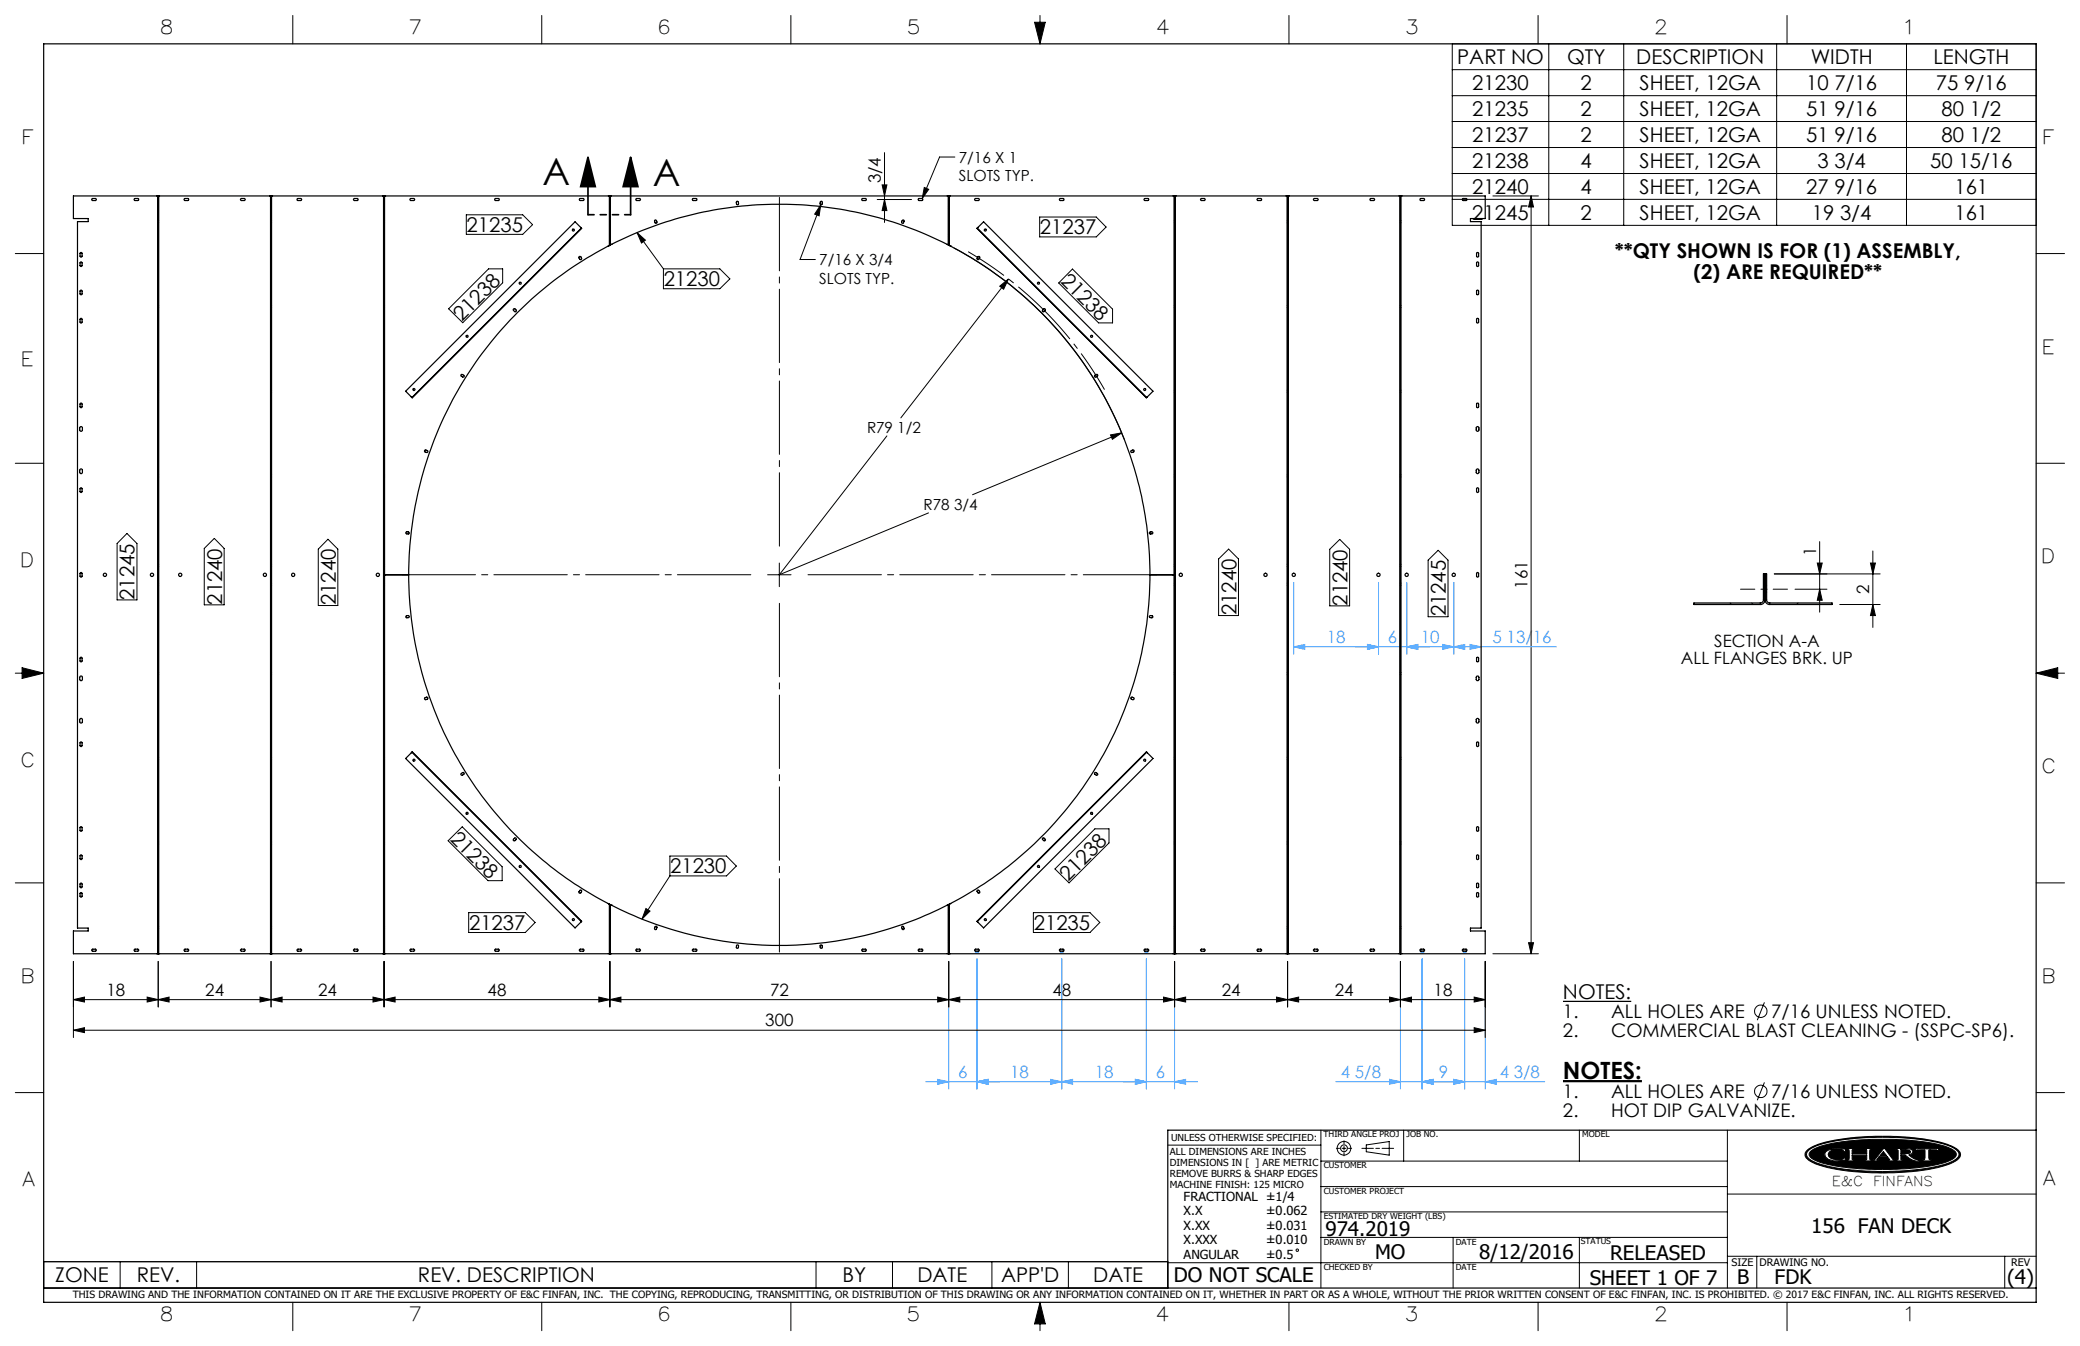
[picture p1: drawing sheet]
<svg xmlns="http://www.w3.org/2000/svg" width="432mm" height="279mm" viewBox="0 0 432 279" stroke-linecap="round" stroke-linejoin="round" font-family="sans-serif">
<g fill="none" stroke="#000" stroke-width=".21">
<path d="M60.8 3.2v5.9M112.5 3.2v5.9M164.2 3.2v5.9M214.8 4.6h2.2l-1.1 4.5zM215.9 3.2v5.9M267.6 3.2v5.9M301.5 9.1h121.2v37.7h-121.2zM301.5 14.5h121.2M301.5 19.9h121.2M319.3 3.2v5.9M321.5 9.1v37.7M337.1 9.1v37.7"/>
<path d="M368.8 9.1v37.7M371 3.2v5.9M395.8 9.1v37.7M183.1 38.4h1l-.5 2.3zM183.6 31.7v14.5M191.9 38.9l.9 .4-1.3 1.9zM198.2 32.6h-3.1l-3.6 8.6M301.5 25.2h121.2M301.5 30.6h121.2M301.5 36h121.2M3.2 52.6h5.9M96.8 44.6h11.7l2.1 2-2.1 2h-11.7z"/>
<path d="M101.4 55.8h3v2.9l-8.3 8.3-3-2.9zM132.3 48.3l5.4 7.5M132.3 48.3l1.7 1.5-.8 .6zM137.7 55.8h11.7l2.1 2.1-2.1 2h-11.7zM170.4 42.5l-4.3 11.4h3.2M170.4 42.5l-.4 2.3-.9-.3zM182.1 41.4h7.1M183.6 41.4l.5 2.3h-1zM198 51.5a77 77 0 0 1 35.4 39.8M207.5 59.4l1.8-1.5-.9 2.1zM209.3 57.9l-22.3 28.8M215.8 45h11.8l2 2.1-2 2.1h-11.8z"/>
<path d="M222.6 55.8l8.4 8.4v2.8h-2.9l-8.3-8.3zM301.5 41.4h121.2M309.9 40.7h9.5M317.9 40.7l.4 2.3h-1zM317.9 40.7v157.3M422.7 52.6h5.9M3.2 96.2h5.9M184.1 90.5l-22.3 28.8 31-12.8M230.5 90.3l2.4-.4-2 1.3zM232.9 89.9l-31 12.8M422.7 96.2h5.9M26.4 110.7l2 2.1v11.7h-4.1v-11.7z"/>
<path d="M44.5 111.8l2 2v11.8h-4.1v-11.8zM68.1 111.9l2 2.1v11.7h-4v-11.7zM159.3 119.3h4.9M161.8 116.9v4.9M253 116l2.1-2 2 2v11.8h-4.1zM276 114l2.1-2 2.1 2v11.8h-4.2zM296.5 116.3l2.1-2.1 2 2.1v11.7h-4.1zM368.3 119.1h22M377.3 116.9h1l-.5 2.2zM377.8 112.4v14.7M388.3 116.9h1l-.5 2.2zM388.8 114.4v15.8"/>
<path d="M3.2 139.7h5.9M4.6 138.6l4.5 1.1-4.5 1.1zM372.6 122.3h6.7M377.8 122.3l.5 2.3h-1zM381.9 125.5h8.4M388.8 125.5l.5 2.3h-1zM422.7 139.7h5.9M422.7 139.7l4.5-1.1v2.2zM93 174.5l3-2.9 8.2 8.3v2.9h-2.9zM139.1 177.7h11.7l2.1 2.1-2.1 2h-11.7zM227.3 172h2.9v3l-8.3 8.3-2.9-2.9zM3.2 183.3h5.9"/>
<path d="M15.2 199.6v15.8M32.8 199.6v9.4M56.3 199.6v9.4M79.7 199.6v9.4M97.3 189.4h11.7l2.1 2.1-2.1 2.1h-11.7zM126.6 199.6v9.4M134.1 188.6l.8 .5-1.6 1.7zM139.1 181.8l-5.8 9M197 199.6v9.4M214.5 189.4h11.8l2 2.1-2 2.1h-11.8zM243.8 199.6v9.4M267.3 199.6v9.4"/>
<path d="M290.7 199.6v9.4M308.3 199.6v15.8M309.9 198h9.5M317.3 195.7h1l-.4 2.3zM422.7 183.3h5.9M15.2 207.5l2.3-.5v1zM15.2 207.5h293.1M15.2 213.9l2.3-.6v1zM15.2 213.9h293.1M30.6 207l2.2 .5-2.2 .5zM32.8 207.5l2.3-.5v1zM54 207l2.3 .5-2.3 .5z"/>
<path d="M56.3 207.5l2.3-.5v1zM77.4 207l2.3 .5-2.3 .5zM79.7 207.5l2.3-.5v1zM124.3 207l2.3 .5-2.3 .5zM126.6 207.5l2.3-.5v1zM194.7 207l2.3 .5-2.3 .5zM197 207.5l2.2-.5v1zM241.5 207l2.3 .5-2.3 .5zM243.8 207.5l2.3-.5v1zM265 207l2.3 .5-2.3 .5zM267.3 207.5l2.3-.5v1zM288.5 207l2.2 .5-2.2 .5z"/>
<path d="M290.7 207.5l2.3-.5v1zM306 207l2.3 .5-2.3 .5zM306 213.3l2.3 .6-2.3 .4zM366.3 208.1l-1.5 3.7M3.2 226.8h5.9M242.4 237.7h31.8M274.2 234.6v32.8M277.4 238.4h.7M278.6 238.4h.8M279 236.8v.7M279 238v.8M279 239.3v.6"/>
<path d="M279.9 238.4h.7M282.7 238.4h2.4M283.6 237.7l4.8-.7v2.8l-4.8-.7zM285.6 238.4h.8M286.9 238.4h2.4M291.4 234.6v6.4M327.9 234.6v6.4M358.6 234.6v32.8M366.3 224.7l-1.5 3.7M375.3 238.7a16.2 16.2 0 0 1 7.4-2.3 55.4 55.4 0 0 1 21.3 1.1l1.4 .6a1.73 1.73 0 0 1 1.5 2 7.1 7.1 0 0 1-4.3 2.2 56 56 0 0 1-24.6-.3 5 5 0 0 1-3.2-2l-.1-.1a1.17 1.17 0 0 1 .6-1.2zM375.4 238.9a12.8 12.8 0 0 1 6.4-2.2 59.4 59.4 0 0 1 21.7 .8 4.5 4.5 0 0 1 3.1 1.9 1.7 1.7 0 0 1-1.3 1.7 34.9 34.9 0 0 1-12.8 2l-2.2 .1a39.2 39.2 0 0 1-13.6-2l-.7-.3a1.2 1.2 0 0 1-.6-2zM375.8 239a15.4 15.4 0 0 1 7.6-2.1l3.6-.3 3.3-.1a44.5 44.5 0 0 1 14.2 1.7l.8 .4a1.03 1.03 0 0 1 .8 1 1.03 1.03 0 0 1-.8 1 25.5 25.5 0 0 1-9.5 2l-7.7 .1a33.6 33.6 0 0 1-11.3-1.9l-.8-.5a.79 .79 0 0 1-.2-1.3z"/>
<path d="M379 239.1a5 5 0 0 1 3.5-.6h.7v.2l-.2 .4-.6-.4a3.1 3.1 0 0 0-2.7 .4l-.2 .5 .2 .5a3.1 3.1 0 0 0 2.8 .5l.4-.3h.3l-.2 .5-.7 .1a3.6 3.6 0 0 1-3.3-.8l-.2-.6zM383.5 238.4h1.6v.2l-.6 .1v.8h3v-.8l-.5-.1v-.2h1.5v.2l-.3 .1-.1 .4 .1 1.5v.1l.3 .1v.2h-1.5v-.2h.4l.1-.2v-.8h-3v.8l.6 .2v.2h-1.6v-.2l.3-.1 .1-.1v-1.5v-.4l-.4-.1zM391 239l.6 .9h-1.3zM391 238.4h.3l1.7 2.3 .5 .1v.2h-1.6v-.2l.4-.1-.5-.6h-1.7l-.5 .7h.6v.2h-1.5v-.2l.5-.1zM393.6 238.4h2.3l.9 .2 .3 .4-.2 .5-.7 .2 1.2 .9 1.1 .2v.2a4.2 4.2 0 0 1-2.9-1.1l-1-.1v.9l.6 .1v.2h-1.6v-.2h.3l.2-.2v-1.8l-.5-.2zM394.6 238.6l1.8 .2 .2 .3-.2 .3-1.8 .1zM397.9 238.3l1 .2 3.7-.1-.3 .5h-.2l-.1-.2h-1.6l.1 1.9 .6 .2v.2h-2.2v-.2l.7-.2v-1.8l-1.6-.1-.2 .2h-.3zM402.1 238.9h.1M422.7 226.8h5.9M274.2 256.9h84.4M274.2 251.6h84.4M274.2 246.3h84.4"/>
<path d="M274.2 241h84.4M301.7 256.9v10.5M327.9 256.9v10.5M358.6 247.9h64.1M9.1 261.9h233.3v5.5h-233.3zM24.9 261.9v5.5M40.8 261.9v5.5M60.8 270.3v5.9M112.5 270.3v5.9M164.2 270.3v5.9M169.4 261.9v5.5M185.3 261.9v5.5"/>
<path d="M205.9 261.9v5.5M215.9 270.3v5.9M215.9 270.3l1.1 4.5h-2.2zM221.8 261.9v5.5M242.4 262.1h116.2M267.6 270.3v5.9M319.3 270.3v5.9M358.6 260.8h64.1M364.7 260.8v6.6M371 270.3v5.9M416.2 260.8v6.6"/>
<circle cx="365.5" cy="209.9" r="1.29"/>
<circle cx="279" cy="238.4" r=".71"/>
<circle cx="279" cy="238.4" r="1.41"/>
<circle cx="365.5" cy="226.6" r="1.29"/>
<circle cx="269.3" cy="259.5" r=".25"/>
</g>
<path d="M9.1 9.1h413.6v261.2h-413.6zM422.7 234.6h-180.3v32.8M9.1 267.4h413.6" fill="none" stroke="#000" stroke-width=".25"/>
<g fill="#000">
<path d="M383.5 238.4v.2h.3l.1 .2v1.8l-.1 .1-.3 .1v.2h1.6v-.2l-.6-.2v-.8h3v.9l-.5 .1v.2h1.5v-.2l-.3-.1-.1-.2v-1.6l.1-.3h.3v-.2h-1.5v.2l.5 .1v.8h-3v-.8l.6-.1v-.2zM391 238.4l-1.8 2.3-.5 .1v.2h1.5v-.2h-.6l.5-.7h1.7l.5 .6-.4 .1v.2h1.6v-.2l-.5-.1-1.7-2.3zM393.6 238.4v.2l.5 .2v1.8l-.2 .2h-.3v.2h1.6v-.2l-.6-.1v-.9l1.1 .1a3.2 3.2 0 0 0 2.8 1.1v-.2a3.4 3.4 0 0 1-2.3-1.1 .68 .68 0 0 0 .8-.2 .68 .68 0 0 0 0-.8l-.7-.3zM397.9 238.3l-.4 .6h.3l.2-.2 1.6 .1v1.8l-.2 .2h-.5v.2h2.2v-.2h-.5l-.2-.3v-1.7l1.6-.1 .1 .2h.2l.3-.5-4 .1zM375.8 239a14 14 0 0 1 6.9-2l6.1-.5h5l4.8 .4a16.3 16.3 0 0 1 7.2 2 .96 .96 0 0 1-.4 1.7 24.9 24.9 0 0 1-10.1 2l-6.5 .1-3.8-.2a21.2 21.2 0 0 1-8.8-2l-.4-.3-.2-.5zM379.1 239a1.04 1.04 0 0 0 .7 1.7 7 7 0 0 0 3.2 .1l.2-.5h-.3l-.5 .4a2.56 2.56 0 0 1-2.8-.8 1.28 1.28 0 0 1 1.4-1.3h.2a1.49 1.49 0 0 1 1.4 .2l.4 .3 .2-.6h-.6a4.7 4.7 0 0 0-3.5 .5zM375.3 238.7a19 19 0 0 1 8.8-2.5l4.1-.3h4.8a33.1 33.1 0 0 1 12.7 2.3l.2 .1a1.36 1.36 0 0 1 .9 2 9.1 9.1 0 0 1-5.1 2.2l-.4 .1a58.1 58.1 0 0 1-23.1-.6 5.6 5.6 0 0 1-3.4-1.9v-.8zM375.3 238.9a1.14 1.14 0 0 0 .6 1.9 24.5 24.5 0 0 0 9.8 2.2l4.1 .2 3.7-.1a33.7 33.7 0 0 0 11.9-2.1l.4-.2a1.19 1.19 0 0 0 .9-1.2 1.19 1.19 0 0 0-.9-1.1 21.6 21.6 0 0 0-8.8-2.1l-5.1-.3-4.7 .1a30.2 30.2 0 0 0-11.1 2.1z" fill-rule="evenodd"/>
<path d="M215.9 270.3l-1.1 4.5h2.2zM214.8 4.6h2.2l-1.1 4.5zM4.6 138.6l4.5 1.1-4.5 1.1zM422.7 139.7l4.5-1.1v2.2zM391 239l-.7 .9h1.3zM394.6 238.6v.9l1.7-.1a.38 .38 0 0 0 .3-.4 .38 .38 0 0 0-.5-.3z" fill-rule="evenodd"/>
</g>
<path d="M324.5 224.4h16.4" fill="none" stroke="#000" stroke-width=".46"/>
<path d="M324.5 207.9h14.1" fill="none" stroke="#000" stroke-width=".26"/>
<path d="M122.1 32.6l1.5 6.1h-3.1zM122.1 32.6v12M130.9 32.6l1.5 6.1h-3zM130.9 32.6v12" fill="none" stroke="#000" stroke-width=".35"/>
<path d="M229.3 80.9a77.7 77.7 0 0 0-28.3-28.7" fill="none" stroke="#000" stroke-width=".21" stroke-dasharray="15.2 1.3 1.3 1.3" stroke-dashoffset="6.3" stroke-linecap="butt"/>
<g fill="none" stroke="#53a9ff" stroke-width=".21">
<path d="M268.6 134.3l2.3-.5v1zM268.6 134.3h54.5M268.6 120.9v14.9M283.9 133.8l2.3 .5-2.3 .5zM286.2 120.9v14.9M292 120.9v14.9M292 134.3l2.3-.5v1zM299.5 133.8l2.3 .5-2.3 .5zM301.8 134.3l2.3-.5v1zM301.8 120.9v14.9M305.2 133.8l2.3 .5-2.3 .5zM197 199.6v26.5"/>
<path d="M202.3 197.4h1M202.5 197.1l.7 .7M202.8 197v.9M202.8 199v27.1M203.2 197.1l-.7 .7M219.9 197.4h1M220.1 197.1l.7 .7M220.4 197v.9M220.4 199v27.1M220.8 197.1l-.7 .7M237.5 197.4h1M237.6 197.1l.7 .7"/>
<path d="M238 197v.9M238 199v27.1M238.3 197.1l-.7 .7M243.8 199.6v26.5M290.7 199.6v26.5M294.7 197.4h1.1M294.9 197.1l.7 .7M295.2 197v.9M295.2 199v27.1M295.6 197.1l-.7 .7M303.6 197.4h1M303.7 197.1l.7 .7"/>
<path d="M304.1 197v.9M304.1 199v27.1M304.4 197.1l-.7 .7M308.3 199.6v26.5M192.2 224.5h56.4M194.7 224l2.3 .5-2.3 .6zM202.8 224.5l2.3-.5v1.1zM218.1 224l2.3 .5-2.3 .6zM220.4 224.5l2.3-.5v1.1zM235.7 224l2.3 .5-2.3 .6zM243.8 224.5l2.3-.5v1.1zM277.3 224.5h43.4"/>
<path d="M288.5 224l2.2 .5-2.2 .6zM295.2 224.5l2.3-.5v1.1zM301.8 224l2.3 .5-2.3 .6zM308.3 224.5l2.3-.5v1.1z"/>
</g>
<path d="M361.3 122.3h9.8" fill="none" stroke="#000" stroke-width=".21" stroke-dasharray="15.2 1.3 1.3 1.3" stroke-dashoffset="12.3"/>
<path d="M156.9 119.3h-74.5M161.8 114.4v-74.5M166.7 119.3h74.5M161.8 124.2v74.5" fill="none" stroke="#000" stroke-width=".21" stroke-dasharray="15.2 1.3 1.3 1.3" stroke-dashoffset="-1.1"/>
<path d="M130.9 44.6h-8.8" fill="none" stroke="#000" stroke-width=".35" stroke-dasharray="6.3 1.3 1.3 1.3 1.3 1.3" stroke-dashoffset="5.1"/>
<g fill="#000">
<path d="M207.5 59.4l1.8-1.5-.9 2.1z"/>
<path d="M130.9 32.6l1.5 6.1h-3zM122.1 32.6l1.5 6.1h-3.1z"/>
<path d="M132.3 48.3l1.7 1.5-.8 .6zM134.1 188.6l.8 .5-1.6 1.7z"/>
</g>
<g fill="#53a9ff">
<path d="M301.8 224l2.3 .5-2.3 .6zM295.2 224.5l2.3-.5v1.1zM295.2 224.5l2.3-.5v1.1zM288.5 224l2.2 .5-2.2 .6zM202.8 224.5l2.3-.5v1.1zM194.7 224l2.3 .5-2.3 .6zM235.7 224l2.3 .5-2.3 .6zM220.4 224.5l2.3-.5v1.1zM218.1 224l2.3 .5-2.3 .6zM202.8 224.5l2.3-.5v1.1z"/>
<path d="M301.8 224l2.3 .5-2.3 .6zM308.3 224.5l2.3-.5v1.1zM235.7 224l2.3 .5-2.3 .6zM243.8 224.5l2.3-.5v1.1z"/>
</g>
<g fill="#000">
<path d="M183.6 41.4l.5 2.3h-1zM183.1 38.4h1l-.5 2.3z"/>
<path d="M230.5 90.3l.4 .9 2-1.3zM191.9 38.9l-.4 2.3 1.3-1.9zM170.4 42.5l-1.3 2 .9 .3z"/>
<path d="M388.3 116.9h1l-.5 2.2zM388.8 125.5l.5 2.3h-1z"/>
<path d="M317.3 195.7h1l-.4 2.3zM317.9 40.7l.4 2.3h-1zM377.8 122.3l.5 2.3h-1zM377.3 116.9h1l-.5 2.2z"/>
<path d="M30.6 207l2.2 .5-2.2 .5zM15.2 207.5l2.3-.5v1z"/>
<path d="M54 207l2.3 .5-2.3 .5zM32.8 207.5l2.3-.5v1z"/>
<path d="M79.7 207.5l2.3-.5v1zM124.3 207l2.3 .5-2.3 .5zM56.3 207.5l2.3-.5v1zM77.4 207l2.3 .5-2.3 .5zM126.6 207.5l2.3-.5v1zM194.7 207l2.3 .5-2.3 .5z"/>
<path d="M197 207.5l2.2-.5v1zM241.5 207l2.3 .5-2.3 .5zM290.7 207.5l2.3-.5v1zM306 207l2.3 .5-2.3 .5zM15.2 213.9l2.3-.6v1zM306 213.3l2.3 .6-2.3 .4z"/>
<path d="M265 207l2.3 .5-2.3 .5zM243.8 207.5l2.3-.5v1zM288.5 207l2.2 .5-2.2 .5zM267.3 207.5l2.3-.5v1z"/>
</g>
<g fill="#53a9ff">
<path d="M299.5 133.8l2.3 .5-2.3 .5zM292 134.3l2.3-.5v1z"/>
<path d="M301.8 134.3l2.3-.5v1zM305.2 133.8l2.3 .5-2.3 .5zM268.6 134.3l2.3-.5v1zM283.9 133.8l2.3 .5-2.3 .5z"/>
<path d="M292 134.3l2.3-.5v1zM283.9 133.8l2.3 .5-2.3 .5z"/>
</g>
<g fill="none" stroke="#000" stroke-width=".25">
<path d="M16.7 54.4l.3 .1-.1 .8-.3-.1zM16.7 52.4l.3 .2v.6l-.1 .2-.3-.2zM19.1 41.3l.8-.1 .1 .3-.1 .1h-.7l-.2-.2zM27.8 41.3l.2-.1h.6l.2 .3-.8 .1zM32.7 40.7h-17.5v4.7h3.1v.6h-2.2v146.7h2.2v.6h-3.1v4.7h17.5M32.7 40.7h.2M32.7 40.7v157.3M32.8 40.7v157.3M32.9 40.7h23.3M32.9 40.7v157.3M38.3 41.2h.7l.2 .2-.2 .2h-.7l-.1-.1zM50 41.3l.7-.1 .2 .3-.2 .1h-.6l-.2-.1z"/>
<path d="M56.2 40.7h.2M56.2 40.7v157.3M56.3 40.7v157.3M56.4 40.7h23.2M56.4 40.7v157.3M61.7 41.3l.8-.1 .1 .3-.1 .1h-.7l-.1-.1zM73.4 41.3l.8-.1 .2 .2-.2 .2h-.7zM79.6 40.7h.2M79.6 40.7v157.3M79.7 40.7v157.3M79.8 40.7h46.7M79.8 40.7v157.3"/>
<path d="M85.2 41.3l.7-.1 .2 .3-.2 .1h-.6l-.2-.1zM102.7 41.3l.8-.1 .1 .3-.8 .1-.1-.1zM120.2 53.3h.4l.2 .3-.2 .3-.4-.3zM120.3 41.3l.1-.1h.7l.1 .3-.1 .1h-.7zM120.7 47.3l-1.3-1.3-35.2 35.2 1.3 1.3M120.7 47.3l-35.2 35.2M126.3 51a77 77 0 0 0-41.5 68.3M126.5 50.9l-.2 .1M126.5 40.7h.2M126.5 40.7v10.2M126.5 50.9h.1M126.6 50.9l-.3 .1"/>
<path d="M126.6 40.7v10.2M126.6 50.8h.1M126.7 40.7h70.1M126.7 50.8a77.1 77.1 0 0 1 70.1 0M126.7 40.7v10.1M132 41.3l.8-.1 .2 .3-.2 .1h-.6l-.2-.2zM136 45.7l.3 .1 .1 .4-.2 .2-.2-.1-.1-.4zM143.8 41.3l.7-.1 .2 .3-.8 .1zM152.9 41.8l.4 .1v.5l-.1 .1-.3-.1zM170.4 41.8l.3 .1v.5l-.2 .1-.2-.1zM178.9 41.3l.8-.1 .1 .3-.8 .1-.1-.1zM187.3 45.8l.2-.2 .2 .2-.2 .6-.3-.2z"/>
<path d="M190.7 41.3l.7-.1 .2 .2-.2 .2h-.7zM196.8 40.7h.3M196.8 40.7v10.1M196.8 50.8h.2M197 50.9l.3 .1M197 40.7v10.2M197 50.9h.1M197.1 50.9l.2 .1M197.1 40.7h46.6M197.1 40.7v10.2M197.3 51a77 77 0 0 1 41.4 68.3M202.3 41.3l.2-.1h.6l.2 .3-.2 .1h-.6z"/>
<path d="M202.9 47.3l1.3-1.3 35.2 35.2-1.3 1.3M202.9 47.3l35.2 35.2M203 53.3l.3-.1 .1 .2-.3 .5-.3-.2zM220 41.3l.7-.1 .2 .3-.8 .1zM237.6 41.3l.7-.1 .2 .3-.2 .1h-.6l-.2-.1zM243.7 40.7h.2M243.7 40.7v157.3M243.8 40.7v157.3M243.9 40.7h23.3M243.9 40.7v157.3M249.3 41.3l.7-.1 .2 .3-.2 .1h-.6l-.2-.2zM261 41.3l.8-.1 .1 .3-.8 .1z"/>
<path d="M267.2 40.7h.2M267.2 40.7v157.3M267.3 40.7v157.3M267.4 40.7h23.3M267.4 40.7v157.3M272.7 41.3l.8-.1 .1 .3-.1 .1h-.7l-.1-.1zM284.4 41.3l.8-.1 .2 .3-.2 .1h-.6l-.2-.2zM290.7 40.7h.1M290.7 40.7v157.3M290.8 40.7h17.5v4.7h-3v.6h2.2v146.7h-2.2v.6h3v4.7h-17.5M290.8 40.7v157.3M294.8 41.3l.8-.1 .1 .3-.8 .1-.1-.1z"/>
<path d="M303.6 41.3l.8-.1 .2 .2-.2 .2h-.7zM306.5 54.5l.2-.1 .3 .1-.2 .8-.3-.1zM306.6 52.4l.4 .2v.6l-.2 .2-.3-.2zM16.7 66.2l.2-.1 .1 .2v.6l-.1 .2-.3-.2zM16.7 60.3l.2-.1 .1 .2v.6l-.2 .2-.2-.2zM95.7 77.8l.6 .1v.3l-.2 .1-.3-.2zM106.6 64.1h.3l.3 .5-.3 .1-.4-.4zM216.4 64.3l.4-.2 .2 .1-.4 .5-.2-.1zM227.3 77.9l.5-.2 .1 .3-.6 .3-.1-.2zM306.6 60.3l.2-.1 .2 .2v.6l-.3 .2-.2-.2zM306.6 66.1h.2l.2 .2v.6l-.2 .2-.3-.2zM16.7 97.4l.2-.1 .2 .2v.6l-.2 .2-.3-.1z"/>
<path d="M16.7 88.6l.2-.1 .2 .3v.5l-.2 .2-.4-.2zM16.7 83.7l.3 .1v.7l-.1 .1-.3-.1zM88.2 93.5h.5l.1 .3-.1 .1-.4-.1zM234.8 93.6l.5-.2 .1 .3-.5 .2-.2-.1zM306.6 88.6l.2-.1 .2 .2v.6l-.2 .2-.3-.2zM306.6 97.4l.2-.1 .2 .3v.6l-.2 .1-.3-.2zM306.6 83.7l.4 .1v.7l-.2 .1-.3-.1zM16.7 118.9l.3 .1v.7l-.1 .1-.3-.1zM16.7 101.3l.2-.1 .1 .2v.7l-.1 .1-.3-.1zM79.7 119.3h.1M79.8 119.3h.2M80 119.3h4.8"/>
<path d="M84.3 110.5h.6v.3h-.5zM84.8 119.3a77 77 0 0 0 41.5 68.3M238.7 110.5l.4-.1 .2 .3-.6 .1-.1-.1zM238.7 119.3a77 77 0 0 1-41.4 68.3M238.7 119.3h4.8M243.5 119.3h.2M243.7 119.3h.1M306.6 118.9l.4 .1v.7l-.2 .1-.3-.1zM306.7 101.2l.3 .2v.7l-.2 .1-.3-.1v-.7zM366.4 119.1v5.4M16.7 136.5l.2-.1 .1 .2v.6l-.2 .2-.2-.2zM84.3 127.8h.5l.2 .2-.2 .2h-.4l-.2-.1z"/>
<path d="M238.6 127.9l.5-.1 .2 .3-.6 .1zM306.5 136.6l.2-.2 .3 .2v.6l-.3 .2-.2-.2zM351.6 125.2h13.8a.66 .66 0 0 0 .7-.7v-5.4h.6v5.4a.66 .66 0 0 0 .7 .7h12.9v.3h-12.9a1.02 1.02 0 0 1-1-1 .96 .96 0 0 1-1 1h-13.8zM16.7 154.1l.1-.1 .2 .2v.6l-.1 .2-.3-.2zM16.7 149.2l.2-.1 .2 .2v.6l-.1 .2-.4-.2zM16.7 140.4l.3-.1 .1 .2-.1 .8-.4-.2zM85.5 156.1l-1.3 1.3 35.2 35.2 1.3-1.3M85.5 156.1l35.2 35.2M88.2 144.9l.5-.2 .1 .3-.5 .2-.2-.1zM234.8 144.7l.6 .2v.2l-.1 .1-.4-.1-.2-.1zM238.1 156.1l1.3 1.3-35.2 35.2-1.3-1.3M238.1 156.1l-35.2 35.2"/>
<path d="M306.5 149.3l.2-.2 .3 .2v.5l-.2 .3-.3-.2zM306.6 154.1l.1-.1 .3 .2v.6l-.2 .2-.3-.2zM306.6 140.4l.4 .1v.5l-.2 .3h-.2l-.1-.2zM16.7 177.6l.2-.2 .1 .2v.7l-.1 .1-.3-.1zM16.7 171.7l.2-.1 .1 .1v.7l-.2 .2-.2-.2zM95.7 160.6l.4-.3 .3 .2-.4 .4-.3-.1zM106.6 174.2l.3-.3 .3 .1v.2l-.4 .4-.3-.2zM216.4 174h.3l.3 .4-.3 .2-.3-.4zM227.2 160.4h.3l.4 .4-.3 .1-.4-.2zM306.5 171.7l.2-.1 .3 .1v.7l-.3 .2-.2-.2zM306.6 177.6l.2-.2 .2 .2v.7l-.2 .1-.3-.1zM16.7 183.4l.2-.1 .1 .2v.6l-.1 .2-.3-.2z"/>
<path d="M16.7 185.3l.3 .1v.7l-.1 .1-.3-.1zM19.1 197.1l.8-.1 .1 .3-.1 .1h-.7l-.2-.2zM27.9 197.1l.7-.1 .2 .3-.8 .1-.2-.1zM32.7 198h.2M32.9 198h23.3M38.3 197h.7l.2 .2-.2 .2h-.7l-.1-.1zM50 197.1l.7-.1 .2 .3-.2 .1h-.6l-.2-.1zM56.2 198h.2M56.4 198h23.2M61.7 197.1l.8-.1 .1 .3-.1 .1h-.7l-.1-.1zM73.4 197.1l.8-.1 .2 .2-.2 .2h-.7zM79.6 198h.2"/>
<path d="M79.8 198h46.7M85.1 197.2l.2-.2h.6l.2 .3-.2 .1h-.6zM102.7 197.1l.8-.1 .1 .3-.8 .1-.1-.1zM120.3 197.2l.1-.2h.7l.1 .3-.1 .1h-.7zM120.4 184.7h.2l.2 .3-.3 .4h-.2l-.1-.2zM126.3 187.6l.2 .1M126.3 187.6l.3 .1v10.3M126.5 198h.2M126.5 187.7l.2 .1M126.5 187.7v10.3M126.7 198h70.1M126.7 187.8a76.8 76.8 0 0 0 70.1 0"/>
<path d="M126.7 187.8v10.2M132.1 197.1l.7-.1 .2 .3-.2 .1h-.6l-.2-.2zM136 192.4l.2-.1 .2 .1-.2 .6-.3-.2zM143.7 197.2l.2-.2h.6l.2 .3-.8 .1zM152.9 196.2l.4 .1v.4l-.2 .1h-.2zM170.3 196.3l.3-.1v.6l-.3-.1zM178.9 197.1l.8-.1 .1 .3-.8 .1zM187.2 192.3l.4 .1 .1 .4-.1 .2-.3-.1zM190.6 197.1l.8-.1 .2 .2-.2 .2h-.7zM196.8 198h.3M196.8 187.8v10.2M197.1 198h46.6"/>
<path d="M197.1 187.7l-.3 .1M197.1 187.7v10.3M197.3 187.6l-.2 .1M197.3 187.6l-.3 .1v10.3M202.3 197.2l.2-.2h.6l.2 .3-.2 .1h-.6zM202.8 184.9l.4-.1 .2 .4-.1 .2h-.2zM220 197.1l.7-.1 .2 .3-.8 .1zM237.6 197.1l.7-.1 .2 .3-.2 .1h-.6l-.2-.1zM243.7 198h.2M243.9 198h23.3M249.3 197.1l.7-.1 .2 .3-.2 .1h-.6l-.2-.2zM261 197.1l.8-.1 .1 .3-.8 .1z"/>
<path d="M267.2 198h.2M267.4 198h23.3M272.8 197.1l.7-.1 .1 .3-.1 .1h-.7l-.1-.1zM284.5 197.1l.7-.1 .2 .3-.2 .1h-.6l-.2-.2zM290.7 198h.1M294.8 197.1l.8-.1 .1 .3-.8 .1zM303.6 197.1l.8-.1 .2 .2-.2 .2h-.7zM306.6 183.4l.2-.1 .2 .2v.6l-.2 .2-.3-.2zM306.6 185.3h.2l.2 .1v.7l-.2 .1-.3-.1z"/>
<circle cx="108" cy="58.8" r=".21"/>
<circle cx="119" cy="47.7" r=".21"/>
<circle cx="204.5" cy="47.7" r=".21"/>
<circle cx="215.6" cy="58.8" r=".21"/>
<circle cx="97" cy="69.8" r=".21"/>
<circle cx="226.6" cy="69.8" r=".21"/>
<circle cx="85.9" cy="80.9" r=".22"/>
<circle cx="237.6" cy="80.9" r=".22"/>
<circle cx="21.8" cy="119.3" r=".33"/>
<circle cx="31.5" cy="119.3" r=".33"/>
<circle cx="37.4" cy="119.3" r=".33"/>
<circle cx="55" cy="119.3" r=".33"/>
<circle cx="60.9" cy="119.3" r=".33"/>
<circle cx="78.4" cy="119.3" r=".33"/>
<circle cx="245.1" cy="119.3" r=".33"/>
<circle cx="262.7" cy="119.3" r=".34"/>
<circle cx="268.6" cy="119.3" r=".33"/>
<circle cx="286.2" cy="119.3" r=".33"/>
<circle cx="292" cy="119.3" r=".33"/>
<circle cx="301.8" cy="119.3" r=".33"/>
<circle cx="85.9" cy="157.8" r=".21"/>
<circle cx="237.6" cy="157.8" r=".22"/>
<circle cx="97" cy="168.8" r=".21"/>
<circle cx="108" cy="179.9" r=".22"/>
<circle cx="215.6" cy="179.9" r=".22"/>
<circle cx="226.6" cy="168.8" r=".21"/>
<circle cx="119" cy="190.9" r=".22"/>
<circle cx="204.5" cy="190.9" r=".22"/>
</g>
<g fill="none" stroke="#000" stroke-width=".21" stroke-dasharray="1.3 .6">
<path d="M32.7 46.2h.1M32.8 45.8h-.1M32.8 46.2h.2M33 45.8h-.2M56.2 46.2h.1M56.3 46.2h.1M56.3 45.8h-.1M56.4 45.8h-.1M79.6 46.2h.1M79.7 45.8h-.1M79.7 46.2h.1M79.8 45.8h-.1"/>
<path d="M126.3 51h.1M126.5 43.3h.1M126.5 49.2h.1M126.6 50.8l.3-.1M126.6 42.9h-.1M126.6 48.8h-.1M126.6 49.2h.1M126.6 43.3h.1M126.7 48.8h-.1M126.7 42.9h-.1M126.9 50.7h.1M196.7 50.7l.3 .1"/>
<path d="M196.7 50.7h.1M196.9 49.2h.1M196.9 43.3h.1M197 43.3h.1M197 49.2h.1M197 48.8h-.1M197 42.9h-.1M197.1 42.9h-.1M197.1 48.8h-.1M197.3 51h.1M243.8 46.2h.1M243.9 46.2h.1"/>
<path d="M243.9 45.8h-.1M244 45.8h-.1M267.2 46.2h.1M267.3 46.2h.1M267.3 45.8h-.1M267.4 45.8h-.1M290.7 46.2h.1M290.8 46.2h.1M290.8 45.8h-.1M290.9 45.8h-.1M32.7 63.8h.1M32.8 63.4h-.1"/>
<path d="M32.8 63.8h.2M33 63.4h-.2M56.2 63.8h.1M56.3 63.8h.1M56.3 63.4h-.1M56.4 63.4h-.1M79.6 63.8h.1M79.7 63.4h-.1M79.7 63.8h.1M79.8 63.4h-.1M243.8 63.8h.1M243.9 63.8h.1"/>
<path d="M243.9 63.4h-.1M244 63.4h-.1M267.2 63.8h.1M267.3 63.8h.1M267.3 63.4h-.1M267.4 63.4h-.1M290.7 63.8h.1M290.8 63.8h.1M290.8 63.4h-.1M290.9 63.4h-.1M32.7 99h.1M32.7 81.4h.1"/>
<path d="M32.8 98.6h-.1M32.8 81h-.1M32.8 99h.2M32.8 81.4h.2M33 98.6h-.2M33 81h-.2M56.2 81.4h.1M56.2 99h.1M56.3 99h.1M56.3 81.4h.1M56.3 81h-.1M56.3 98.6h-.1"/>
<path d="M56.4 98.6h-.1M56.4 81h-.1M79.6 99h.1M79.6 81.4h.1M79.7 98.6h-.1M79.7 81h-.1M79.7 81.4h.1M79.7 99h.1M79.8 81h-.1M79.8 98.6h-.1M243.8 99h.1M243.8 81.4h.1"/>
<path d="M243.9 81.4h.1M243.9 99h.1M243.9 98.6h-.1M243.9 81h-.1M244 81h-.1M244 98.6h-.1M267.2 81.4h.1M267.2 99h.1M267.3 99h.1M267.3 81.4h.1M267.3 81h-.1M267.3 98.6h-.1"/>
<path d="M267.4 98.6h-.1M267.4 81h-.1M290.7 81.4h.1M290.7 99h.1M290.8 99h.1M290.8 81.4h.1M290.8 81h-.1M290.8 98.6h-.1M290.9 98.6h-.1M290.9 81h-.1M32.7 117.6h.1M32.8 117.1h-.1"/>
<path d="M32.8 117.6h.2M33 117.1h-.2M56.2 117.6h.1M56.3 117.6h.1M56.3 117.1h-.1M56.4 117.1h-.1M79.6 117.6h.1M79.7 117.1h-.1M79.7 117.6h.1M79.8 117.1h-.1M243.8 117.6h.1M243.9 117.6h.1"/>
<path d="M243.9 117.1h-.1M244 117.1h-.1M267.2 117.6h.1M267.3 117.6h.1M267.3 117.1h-.1M267.4 117.1h-.1M290.7 117.6h.1M290.8 117.6h.1M290.8 117.1h-.1M290.9 117.1h-.1M32.7 121.5h.1M32.8 139.6h-.1"/>
<path d="M32.8 121h-.1M32.8 121.5h.2M33 121h-.2M33 139.6h-.2M56.2 121.5h.1M56.3 121.5h.1M56.3 121h-.1M56.3 139.6h-.1M56.4 121h-.1M56.4 139.6h-.1M79.6 121.5h.1M79.7 121h-.1"/>
<path d="M79.7 139.6h-.1M79.7 121.5h.1M79.8 121h-.1M79.8 139.6h-.1M243.8 121.5h.1M243.9 121.5h.1M243.9 139.6h-.1M243.9 121h-.1M244 121h-.1M244 139.6h-.1M267.2 121.5h.1M267.3 121.5h.1"/>
<path d="M267.3 121h-.1M267.3 139.6h-.1M267.4 121h-.1M267.4 139.6h-.1M290.7 121.5h.1M290.8 121.5h.1M290.8 121h-.1M290.8 139.6h-.1M290.9 139.6h-.1M290.9 121h-.1M366.1 123h.3M366.4 121.6h-.3"/>
<path d="M366.4 123h.4M366.8 121.6h-.4M32.7 140h.1M32.7 157.6h.1M32.8 157.2h-.1M32.8 157.6h.2M32.8 140h.2M33 157.2h-.2M56.2 157.6h.1M56.2 140h.1M56.3 157.6h.1M56.3 140h.1"/>
<path d="M56.3 157.2h-.1M56.4 157.2h-.1M79.6 157.6h.1M79.6 140h.1M79.7 157.2h-.1M79.7 157.6h.1M79.7 140h.1M79.8 157.2h-.1M243.8 140h.1M243.8 157.6h.1M243.9 140h.1M243.9 157.6h.1"/>
<path d="M243.9 157.2h-.1M244 157.2h-.1M267.2 140h.1M267.2 157.6h.1M267.3 157.6h.1M267.3 140h.1M267.3 157.2h-.1M267.4 157.2h-.1M290.7 140h.1M290.7 157.6h.1M290.8 140h.1M290.8 157.6h.1"/>
<path d="M290.8 157.2h-.1M290.9 157.2h-.1M32.7 175.2h.1M32.8 174.8h-.1M32.8 175.2h.2M33 174.8h-.2M56.2 175.2h.1M56.3 175.2h.1M56.3 174.8h-.1M56.4 174.8h-.1M79.6 175.2h.1M79.7 174.8h-.1"/>
<path d="M79.7 175.2h.1M79.8 174.8h-.1M243.8 175.2h.1M243.9 175.2h.1M243.9 174.8h-.1M244 174.8h-.1M267.2 175.2h.1M267.3 175.2h.1M267.3 174.8h-.1M267.4 174.8h-.1M290.7 175.2h.1M290.8 175.2h.1"/>
<path d="M290.8 174.8h-.1M290.9 174.8h-.1M32.7 192.8h.1M32.8 192.4h-.1M32.8 192.8h.2M33 192.4h-.2M56.2 192.8h.1M56.3 192.8h.1M56.3 192.4h-.1M56.4 192.4h-.1M79.6 192.8h.1M79.7 192.4h-.1"/>
<path d="M79.7 192.8h.1M79.8 192.4h-.1M126.3 187.6h.1M126.5 195.7h.1M126.5 189.9h.1M126.6 195.3h-.1M126.6 189.4h-.1M126.6 189.9h.1M126.6 195.7h.1M126.7 189.4h-.1M126.7 195.3h-.1M126.9 187.9h.1"/>
<path d="M126.9 187.9l-.3-.1M196.7 187.9h.1M196.9 189.9h.1M196.9 195.7h.1M197 187.8l-.3 .1M197 195.7h.1M197 189.9h.1M197 189.4h-.1M197 195.3h-.1M197.1 195.3h-.1M197.1 189.4h-.1M197.3 187.6h.1"/>
<path d="M243.8 192.8h.1M243.9 192.8h.1M243.9 192.4h-.1M244 192.4h-.1M267.2 192.8h.1M267.3 192.8h.1M267.3 192.4h-.1M267.4 192.4h-.1M290.7 192.8h.1M290.8 192.8h.1M290.8 192.4h-.1M290.9 192.4h-.1"/>
</g>
<path d="M359.2 125.2l.3 .3M363.6 125.2l.4 .3M366.7 122.7l-.3 .3M373.3 125.2l-.3 .3" fill="none" stroke="#000" stroke-width=".21"/>
<g font-size="7.8">
<text x="112.6" y="38.3">A</text>
<text x="135.5" y="38.5">A</text>
</g>
<text font-size="4.9" x="324.5" y="223.9">NOTES:</text>
<g font-size="4.2">
<text x="302.5" y="13.3">PART NO</text>
<text x="325.3" y="13.3">QTY</text>
<text x="339.7" y="13.3">DESCRIPTION</text>
<text x="375.9" y="13.3">WIDTH</text>
<text x="401.4" y="13.3">LENGTH</text>
<text x="305.6" y="18.7">21230</text>
<text x="328.1" y="18.7">2</text>
<text x="340.4" y="18.7">SHEET, 12GA</text>
<text x="374.9" y="18.7">10 7/16</text>
<text x="401.9" y="18.7">75 9/16</text>
<text x="305.6" y="24.1">21235</text>
<text x="305.6" y="29.4">21237</text>
<text x="328.1" y="24.1">2</text>
<text x="328.1" y="29.4">2</text>
<text x="340.4" y="24.1">SHEET, 12GA</text>
<text x="340.4" y="29.4">SHEET, 12GA</text>
<text x="374.9" y="24.1">51 9/16</text>
<text x="374.9" y="29.4">51 9/16</text>
<text x="403" y="24.1">80 1/2</text>
<text x="403" y="29.4">80 1/2</text>
<text x="305.6" y="34.8">21238</text>
<text x="328.1" y="34.8">4</text>
<text x="340.4" y="34.8">SHEET, 12GA</text>
<text x="377.3" y="34.8">3 3/4</text>
<text x="400.7" y="34.8">50 15/16</text>
<text x="305.6" y="40.2">21240</text>
<text x="328.1" y="40.2">4</text>
<text x="340.4" y="40.2">SHEET, 12GA</text>
<text x="374.9" y="40.2">27 9/16</text>
<text x="405.7" y="40.2">161</text>
<text x="305.6" y="45.6">21245</text>
<text x="328.1" y="45.6">2</text>
<text x="340.4" y="45.6">SHEET, 12GA</text>
<text x="376.1" y="45.6">19 3/4</text>
<text x="405.7" y="45.6">161</text>
<text x="96.9" y="48.1">21235</text>
<text x="215.9" y="48.6">21237</text>
<text x="335.2" y="53.6">**QTY SHOWN IS FOR (1) ASSEMBLY,</text>
<text x="137.8" y="59.4">21230</text>
<text x="220" y="58.5" transform="rotate(45 220 58.5)">21238</text>
<text x="351.5" y="57.8">(2) ARE REQUIRED**</text>
<text x="95.9" y="66.7" transform="rotate(-45 95.9 66.7)">21238</text>
<text x="27.9" y="124.5" transform="rotate(-90 27.9 124.5)">21245</text>
<text x="46.1" y="125.5" transform="rotate(-90 46.1 125.5)">21240</text>
<text x="69.7" y="125.6" transform="rotate(-90 69.7 125.6)">21240</text>
<text x="279.7" y="125.7" transform="rotate(-90 279.7 125.7)">21240</text>
<text x="256.7" y="127.7" transform="rotate(-90 256.7 127.7)">21240</text>
<text x="300.2" y="128" transform="rotate(-90 300.2 128)">21245</text>
<text x="93.3" y="174.3" transform="rotate(45 93.3 174.3)">21238</text>
<text x="139.1" y="181.2">21230</text>
<text x="221.8" y="183" transform="rotate(-45 221.8 183)">21238</text>
<text x="97.4" y="193">21237</text>
<text x="214.6" y="193">21235</text>
<text x="324.5" y="207.4">NOTES:</text>
<text x="275.2" y="256.5">974.2019</text>
<text x="376" y="255.9">156 FAN DECK</text>
<text x="285.5" y="261.4">MO</text>
<text x="307.1" y="261.3">8/12/2016</text>
<text x="334.3" y="261.6">RELEASED</text>
<text x="11.5" y="266.2">ZONE</text>
<text x="28.4" y="266.2">REV.</text>
<text x="86.8" y="266.2">REV. DESCRIPTION</text>
<text x="174.9" y="266.2">BY</text>
<text x="190.4" y="266.2">DATE</text>
<text x="207.8" y="266.2">APP'D</text>
<text x="227" y="266.2">DATE</text>
<text x="243.7" y="266.1">DO NOT SCALE</text>
<text x="330" y="266.7">SHEET 1 OF 7</text>
<text x="360.6" y="266.5">B</text>
<text x="368.4" y="266.6">FDK</text>
<text x="416.7" y="266.5">(4)</text>
</g>
<g font-size="4">
<text x="33.6" y="7.1">8</text>
<text x="85.2" y="7.1">7</text>
<text x="137" y="7.1">6</text>
<text x="188.6" y="7.1">5</text>
<text x="240.3" y="7.1">4</text>
<text x="292.1" y="7.1">3</text>
<text x="343.8" y="7.1">2</text>
<text x="395.7" y="7.1">1</text>
<text x="4.9" y="29.8">F</text>
<text x="424.5" y="29.9">F</text>
<text x="4.8" y="76">E</text>
<text x="424.3" y="73.5">E</text>
<text x="4.7" y="117.7">D</text>
<text x="424.2" y="116.9">D</text>
<text x="4.7" y="159.3">C</text>
<text x="424.2" y="160.4">C</text>
<text x="4.8" y="204">B</text>
<text x="424.3" y="204">B</text>
<text x="4.8" y="246.1">A</text>
<text x="424.3" y="246">A</text>
<text x="33.6" y="274.3">8</text>
<text x="85.2" y="274.3">7</text>
<text x="137" y="274.3">6</text>
<text x="188.6" y="274.3">5</text>
<text x="240.3" y="274.3">4</text>
<text x="292.1" y="274.3">3</text>
<text x="343.8" y="274.3">2</text>
<text x="395.8" y="274.3">1</text>
</g>
<g font-size="3.9">
<text x="324.5" y="211.4">1.</text>
<text x="324.5" y="215.2">2.</text>
<text x="334.5" y="215.2">COMMERCIAL BLAST CLEANING - (SSPC-SP6).</text>
<text x="334.5" y="211.4">ALL HOLES ARE</text>
<text x="367.7" y="211.4">7/16 UNLESS NOTED.</text>
<text x="324.5" y="228">1.</text>
<text x="334.5" y="228">ALL HOLES ARE</text>
<text x="367.7" y="228">7/16 UNLESS NOTED.</text>
<text x="324.5" y="231.9">2.</text>
<text x="334.5" y="231.9">HOT DIP GALVANIZE.</text>
</g>
<g font-size="3.5">
<text x="182.9" y="38.1" transform="rotate(-90 182.9 38.1)">3/4</text>
<text x="377" y="115.3" transform="rotate(-90 377 115.3)">1</text>
<text x="317.1" y="122.2" transform="rotate(-90 317.1 122.2)">161</text>
<text x="388.1" y="123.3" transform="rotate(-90 388.1 123.3)">2</text>
<text x="349" y="137.8">ALL FLANGES BRK. UP</text>
<text x="355.9" y="134.3">SECTION A-A</text>
<text x="22.1" y="206.7">18</text>
<text x="42.6" y="206.7">24</text>
<text x="66.1" y="206.7">24</text>
<text x="101.2" y="206.7">48</text>
<text x="159.9" y="206.7">72</text>
<text x="218.5" y="206.7">48</text>
<text x="253.7" y="206.7">24</text>
<text x="277.1" y="206.7">24</text>
<text x="297.6" y="206.7">18</text>
<text x="158.9" y="213.1">300</text>
</g>
<g font-size="3.5" fill="#53a9ff">
<text x="275.4" y="133.5">18</text>
<text x="288.1" y="133.5">6</text>
<text x="295" y="133.5">10</text>
<text x="309.8" y="133.5">5 13/16</text>
<text x="198.9" y="223.8">6</text>
<text x="209.7" y="223.8">18</text>
<text x="227.3" y="223.8">18</text>
<text x="240" y="223.8">6</text>
<text x="278.3" y="223.8">4 5/8</text>
<text x="298.7" y="223.8">9</text>
<text x="311.3" y="223.8">4 3/8</text>
</g>
<g font-size="3.2">
<text x="199" y="33.8">7/16 X 1</text>
<text x="199" y="37.6">SLOTS TYP.</text>
<text x="170.1" y="55.1">7/16 X 3/4</text>
<text x="170.1" y="58.9">SLOTS TYP.</text>
<text x="180" y="89.8">R79 1/2</text>
<text x="191.7" y="105.8">R78 3/4</text>
</g>
<g font-size="2.8">
<text x="380.3" y="246.2">E&amp;C</text>
<text x="388.9" y="246.2">FINFANS</text>
</g>
<g font-size="2.6">
<text x="245.7" y="249.3">FRACTIONAL ±1/4</text>
<text x="245.7" y="252.3">X.X</text>
<text x="245.7" y="255.3">X.XX</text>
<text x="262.9" y="252.3">±0.062</text>
<text x="262.9" y="255.3">±0.031</text>
<text x="245.7" y="258.3">X.XXX</text>
<text x="245.7" y="261.3">ANGULAR</text>
<text x="262.9" y="258.3">±0.010</text>
<text x="262.9" y="261.3">±0.5</text>
</g>
<g font-size="2.2">
<text x="359.5" y="262.8">SIZE</text>
<text x="365.3" y="262.7">DRAWING NO.</text>
<text x="417.5" y="262.8">REV</text>
</g>
<text font-size="2.1" x="15.1" y="269.4">THIS DRAWING AND THE INFORMATION CONTAINED ON IT ARE THE EXCLUSIVE PROPERTY OF E&amp;C FINFAN, INC. THE COPYING, REPRODUCING, TRANSMITTING, OR DISTRIBUTION OF THIS DRAWING OR ANY INFORMATION CONTAINED ON IT, WHETHER IN PART OR AS A WHOLE, WITHOUT THE PRIOR WRITTEN CONSENT OF E&amp;C FINFAN, INC. IS PROHIBITED. © 2017 E&amp;C FINFAN, INC. ALL RIGHTS RESERVED.</text>
<g font-size="2">
<text x="242.9" y="239.8">ALL DIMENSIONS ARE INCHES</text>
<text x="243.1" y="236.8">UNLESS OTHERWISE SPECIFIED:</text>
<text x="242.9" y="242.1">DIMENSIONS IN [ ] ARE METRIC</text>
<text x="242.9" y="244.4">REMOVE BURRS &amp; SHARP EDGES</text>
<text x="242.9" y="246.7">MACHINE FINISH: 125 MICRO</text>
</g>
<g font-size="1.7">
<text x="274.8" y="236.1">THIRD ANGLE PROJ</text>
<text x="292" y="236.1">JOB NO.</text>
<text x="328.5" y="236.1">MODEL</text>
<text x="274.8" y="242.5">CUSTOMER</text>
<text x="274.8" y="247.8">CUSTOMER PROJECT</text>
<text x="274.8" y="253.1">ESTIMATED DRY WEIGHT (LBS)</text>
<text x="274.8" y="258.3">DRAWN BY</text>
<text x="274.8" y="263.6">CHECKED BY</text>
<text x="302.2" y="263.6">DATE</text>
<text x="302.2" y="258.3">DATE</text>
<text x="328.2" y="258.3">STATUS</text>
</g>
</svg>
